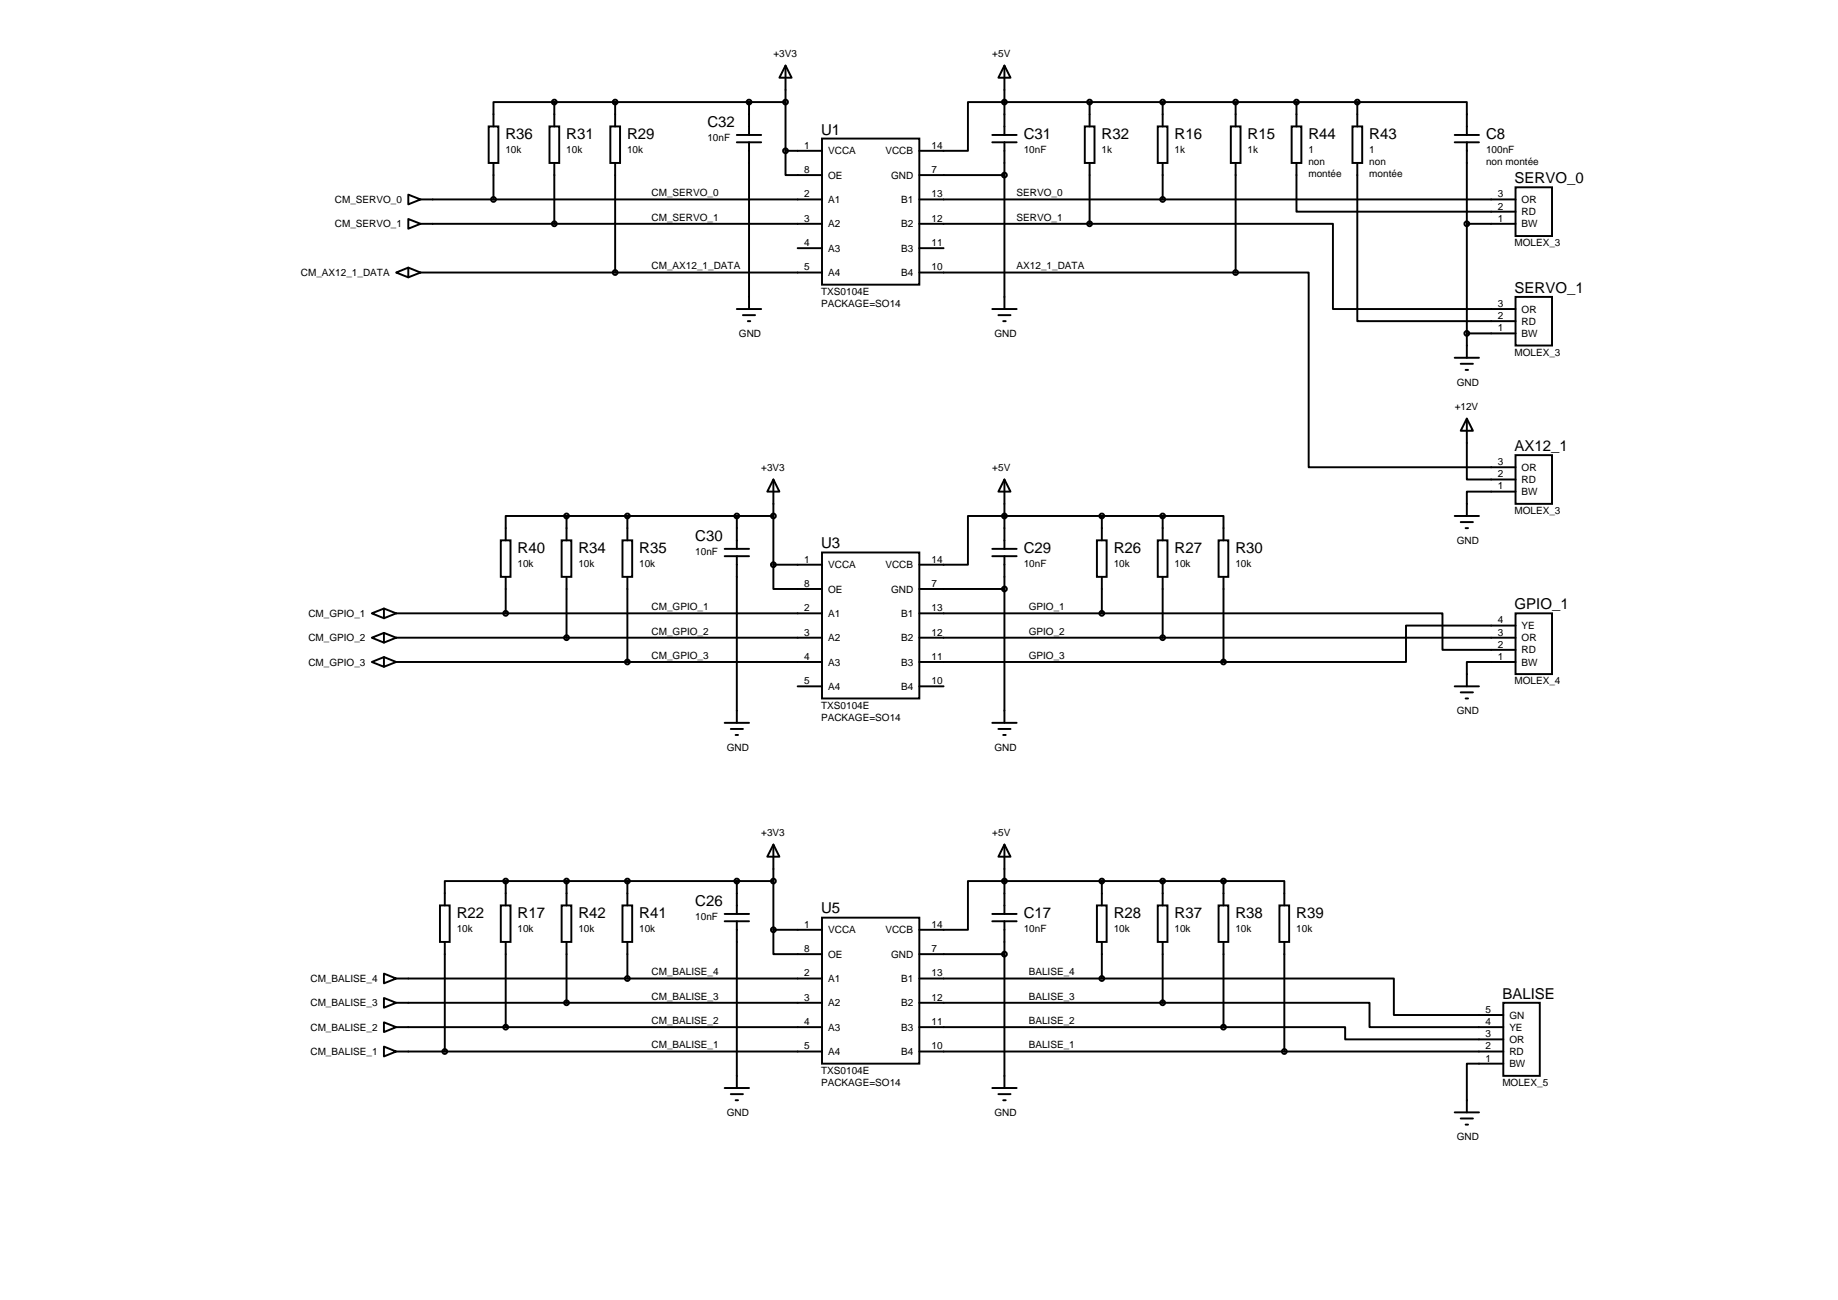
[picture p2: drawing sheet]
<svg xmlns="http://www.w3.org/2000/svg" width="420mm" height="297mm" viewBox="0 0 420 297" stroke-linecap="round" stroke-linejoin="round" font-family="sans-serif">
<g fill="none" stroke="#000" stroke-width=".44">
<path d="M179.6 15v19.5M179.6 15l1.4 2.8h-2.8zM229.6 15l1.4 2.8h-2.8zM229.6 15v15.8M111.7 28.9h2.2v8.3h-2.2zM112.8 37.2v8.4M125.6 28.9h2.2v8.3h-2.2zM126.7 23.3h-13.9v5.6M126.7 23.3h52.9M126.7 23.3v5.6M126.7 37.2v13.9M139.5 28.9h2.2v8.3h-2.2z"/>
<path d="M140.6 23.3v5.6M140.6 37.2v25.1M168.4 32.5h5.6M168.4 30.8h5.6M171.2 23.3v7.5M171.2 32.5v38.1M179.6 34.5v5.5h8.3M187.9 34.5h-8.3M187.9 31.7h22.3v33.3h-22.3zM226.8 32.5h5.6M226.8 30.8h5.6M229.6 32.5v38.1"/>
<path d="M248 28.9h2.2v8.3h-2.2zM249.1 37.2v13.9M249.1 23.3h-27.8v11.2h-11.1M264.7 28.9h2.2v8.3h-2.2zM265.8 23.3h-16.7v5.6M265.8 37.2v8.4M281.4 28.9h2.2v8.3h-2.2zM282.5 23.3h-16.7v5.6M282.5 37.2v25.1M295.3 28.9h2.2v8.3h-2.2zM296.4 23.3v5.6M296.4 23.3h13.9"/>
<path d="M296.4 23.3h-13.9v5.6M296.4 37.2v11.2h50M309.2 28.9h2.2v8.3h-2.2zM310.3 23.3v5.6M310.3 23.3h25v7.5M310.3 37.2v36.2h36.1M332.5 32.5h5.6M332.5 30.8h5.6M335.3 32.5v49.2M93.3 44.5l2.8 1.1-2.8 1.1zM93.3 50l2.8 1.1-2.8 1.2zM96.1 51.1h91.8"/>
<path d="M96.1 45.6h91.8M182.3 56.7h5.6M210.2 40h19.4M210.2 51.1h38.9M210.2 45.6h136.2M210.2 56.7h5.5M249.1 51.1h55.6v19.5h41.7M335.3 51.1h11.1M346.4 42.8h8.4v11.1h-8.4zM90.6 62.3l2.7-1.1v2.2zM93.3 61.2l2.8 1.1M96.1 62.3h91.8"/>
<path d="M96.1 62.3l-2.8 1.1M168.4 70.6h5.6M169.8 72h2.8M171 73.4h.5M210.2 62.3h72.3M226.8 70.6h5.6M228.2 72h2.8M229.3 73.4h.6M282.5 62.3h16.7v44.5h47.2M335.3 76.2h11.1M346.4 67.8h8.4v11.2h-8.4zM332.5 81.7h5.6"/>
<path d="M333.9 83.1h2.8M335 84.5h.6M335.3 95.7l1.4 2.7h-2.8zM335.3 95.7v13.9h11.1M129.5 117.9h-13.9v5.6M143.4 117.9v5.6M143.4 117.9h33.4M143.4 117.9h-13.9v5.6M168.4 117.9v7.5M176.8 109.6v19.4M176.8 109.6l1.4 2.7h-2.8zM229.6 109.6l1.4 2.7h-2.8z"/>
<path d="M229.6 109.6v15.8M251.9 117.9v5.6M265.8 117.9h13.9v5.6M265.8 117.9h-44.5v11.1h-11.1M265.8 117.9v5.6M332.5 117.9h5.6M333.9 119.3h2.8M346.4 104h8.4v11.1h-8.4zM346.4 112.3h-11.1v5.6M87.8 139l2.8 1.1M114.5 123.5h2.2v8.3h-2.2zM115.6 131.8v8.3"/>
<path d="M128.4 123.5h2.2v8.3h-2.2zM129.5 131.8v13.9M142.3 123.5h2.2v8.3h-2.2zM143.4 131.8v19.5M165.7 127.1h5.5M165.7 125.4h5.5M168.4 127.1v38.1M176.8 129v5.6h11.1M176.8 129h11.1M187.9 126.2h22.3v33.4h-22.3zM226.8 127.1h5.6M226.8 125.4h5.6"/>
<path d="M229.6 134.6h-19.4M229.6 127.1v38.1M250.8 123.5h2.2v8.3h-2.2zM251.9 131.8v8.3M264.7 123.5h2.2v8.3h-2.2zM265.8 131.8v13.9M278.6 123.5h2.2v8.3h-2.2zM279.7 131.8v19.5M335 120.7h.6M85 151.3l2.8-1.2v2.3zM85 145.7l2.8-1.1v2.2zM85 140.1l2.8-1.1v2.3z"/>
<path d="M87.8 150.1l2.8 1.2M87.8 144.6l2.8 1.1M90.6 151.3h97.3M90.6 151.3l-2.8 1.1M90.6 145.7l-2.8 1.1M90.6 140.1l-2.8 1.2M90.6 145.7h97.3M90.6 140.1h97.3M182.3 156.8h5.6M210.2 151.3h69.5M210.2 145.7h136.2M210.2 140.1h41.7"/>
<path d="M210.2 156.8h5.5M251.9 140.1h77.8v8.4h16.7M332.5 156.8h5.6M333.9 158.2h2.8M335 159.6h.6M346.4 140.1h8.4v13.9h-8.4zM346.4 151.3h-11.1v5.5M346.4 142.9h-25v8.4h-41.7M165.7 165.2h5.5M167.1 166.6h2.7M168.2 167.9h.5M226.8 165.2h5.6"/>
<path d="M228.2 166.6h2.8M229.3 167.9h.6M176.8 193v19.4M176.8 193l1.4 2.7h-2.8zM229.6 193l1.4 2.7h-2.8zM229.6 193v15.8M100.6 206.9h2.2v8.3h-2.2zM101.7 215.2v25.1M114.5 206.9h2.2v8.3h-2.2zM115.6 215.2v19.5M115.6 201.3h-13.9v5.6M115.6 201.3v5.6"/>
<path d="M115.6 201.3h61.2M128.4 206.9h2.2v8.3h-2.2zM129.5 215.2v13.9M129.5 201.3v5.6M142.3 206.9h2.2v8.3h-2.2zM143.4 201.3v5.6M143.4 215.2v8.4M165.7 210.5h5.5M165.7 208.8h5.5M168.4 210.5v38.1M168.4 201.3v7.5M176.8 212.4v5.6h11.1"/>
<path d="M176.8 212.4h11.1M187.9 209.7h22.3v33.3h-22.3zM210.2 218h19.4M226.8 210.5h5.6M226.8 208.8h5.6M229.6 210.5v38.1M250.8 206.9h2.2v8.3h-2.2zM251.9 201.3v5.6M251.9 215.2v8.4M264.7 206.9h2.2v8.3h-2.2zM265.8 201.3v5.6M265.8 215.2v13.9"/>
<path d="M278.6 206.9h2.2v8.3h-2.2zM279.7 215.2v19.5M279.7 201.3h13.9v5.6M279.7 201.3v5.6M279.7 201.3h-58.4v11.1h-11.1M292.5 206.9h2.2v8.3h-2.2zM293.6 215.2v25.1M87.8 222.5l2.8 1.1-2.8 1.1zM87.8 228l2.8 1.1-2.8 1.2zM87.8 233.6l2.8 1.1-2.8 1.1zM87.8 239.1l2.8 1.2-2.8 1.1zM90.6 229.1h97.3"/>
<path d="M90.6 223.6h97.3M90.6 234.7h97.3M210.2 229.1h55.6M210.2 223.6h41.7M210.2 234.7h69.5M251.9 223.6h66.7v8.3h25.1M265.8 229.1h47.3v5.6h30.6M279.7 234.7h27.8v2.8h36.2M343.7 229.1h8.3v16.7h-8.3zM90.6 240.3h97.3M165.7 248.6h5.5M167.1 250h2.7"/>
<path d="M168.2 251.4h.5M210.2 240.3h133.5M226.8 248.6h5.6M228.2 250h2.8M229.3 251.4h.6M332.5 254.2h5.6M333.9 255.6h2.8M335 257h.6M343.7 243h-8.4v11.2"/>
<circle cx="126.7" cy="23.3" r=".55"/>
<circle cx="140.6" cy="23.3" r=".55"/>
<circle cx="171.2" cy="23.3" r=".55"/>
<circle cx="179.6" cy="23.3" r=".55"/>
<circle cx="179.6" cy="34.5" r=".55"/>
<circle cx="229.6" cy="23.3" r=".55"/>
<circle cx="249.1" cy="23.3" r=".55"/>
<circle cx="265.8" cy="23.3" r=".55"/>
<circle cx="282.5" cy="23.3" r=".55"/>
<circle cx="296.4" cy="23.3" r=".55"/>
<circle cx="310.3" cy="23.3" r=".55"/>
<circle cx="112.8" cy="45.6" r=".55"/>
<circle cx="126.7" cy="51.1" r=".55"/>
<circle cx="229.6" cy="40" r=".55"/>
<circle cx="249.1" cy="51.1" r=".55"/>
<circle cx="265.8" cy="45.6" r=".55"/>
<circle cx="335.3" cy="51.1" r=".55"/>
<circle cx="140.6" cy="62.3" r=".55"/>
<circle cx="282.5" cy="62.3" r=".55"/>
<circle cx="335.3" cy="76.2" r=".55"/>
<circle cx="129.5" cy="117.9" r=".55"/>
<circle cx="143.4" cy="117.9" r=".55"/>
<circle cx="168.4" cy="117.9" r=".55"/>
<circle cx="176.8" cy="117.9" r=".55"/>
<circle cx="229.6" cy="117.9" r=".55"/>
<circle cx="251.9" cy="117.9" r=".55"/>
<circle cx="265.8" cy="117.9" r=".55"/>
<circle cx="176.8" cy="129" r=".55"/>
<circle cx="229.6" cy="134.6" r=".55"/>
<circle cx="115.6" cy="140.1" r=".55"/>
<circle cx="129.5" cy="145.7" r=".55"/>
<circle cx="143.4" cy="151.3" r=".55"/>
<circle cx="251.9" cy="140.1" r=".55"/>
<circle cx="265.8" cy="145.7" r=".55"/>
<circle cx="279.7" cy="151.3" r=".55"/>
<circle cx="115.6" cy="201.3" r=".55"/>
<circle cx="129.5" cy="201.3" r=".55"/>
<circle cx="143.4" cy="201.3" r=".55"/>
<circle cx="168.4" cy="201.3" r=".55"/>
<circle cx="176.8" cy="201.3" r=".55"/>
<circle cx="176.8" cy="212.4" r=".55"/>
<circle cx="229.6" cy="218" r=".55"/>
<circle cx="229.6" cy="201.3" r=".55"/>
<circle cx="251.9" cy="201.3" r=".55"/>
<circle cx="265.8" cy="201.3" r=".55"/>
<circle cx="279.7" cy="201.3" r=".55"/>
<circle cx="115.6" cy="234.7" r=".55"/>
<circle cx="129.5" cy="229.1" r=".55"/>
<circle cx="143.4" cy="223.6" r=".55"/>
<circle cx="251.9" cy="223.6" r=".55"/>
<circle cx="265.8" cy="229.1" r=".55"/>
<circle cx="279.7" cy="234.7" r=".55"/>
<circle cx="101.7" cy="240.3" r=".55"/>
<circle cx="293.6" cy="240.3" r=".55"/>
</g>
<g font-size="3.4">
<text x="161.7" y="29">C32</text>
<text x="115.5" y="31.8">R36</text>
<text x="129.4" y="31.8">R31</text>
<text x="143.4" y="31.8">R29</text>
<text x="187.7" y="30.7">U1</text>
<text x="234" y="31.8">C31</text>
<text x="251.8" y="31.8">R32</text>
<text x="268.5" y="31.8">R16</text>
<text x="285.2" y="31.8">R15</text>
<text x="299.1" y="31.8">R44</text>
<text x="313" y="31.8">R43</text>
<text x="339.7" y="31.8">C8</text>
<text x="346.2" y="41.8">SERVO_0</text>
<text x="346.2" y="66.9">SERVO_1</text>
<text x="346.2" y="103">AX12_1</text>
<text x="158.9" y="123.6">C30</text>
<text x="187.7" y="125.3">U3</text>
<text x="118.3" y="126.3">R40</text>
<text x="132.2" y="126.3">R34</text>
<text x="146.1" y="126.3">R35</text>
<text x="234" y="126.3">C29</text>
<text x="254.6" y="126.3">R26</text>
<text x="268.5" y="126.3">R27</text>
<text x="282.4" y="126.3">R30</text>
<text x="346.2" y="139.2">GPIO_1</text>
<text x="104.4" y="209.8">R22</text>
<text x="118.3" y="209.8">R17</text>
<text x="132.2" y="209.8">R42</text>
<text x="146.1" y="209.8">R41</text>
<text x="158.9" y="207">C26</text>
<text x="187.7" y="208.7">U5</text>
<text x="234" y="209.8">C17</text>
<text x="254.6" y="209.8">R28</text>
<text x="268.5" y="209.8">R37</text>
<text x="282.4" y="209.8">R38</text>
<text x="296.3" y="209.8">R39</text>
<text x="343.4" y="228.2">BALISE</text>
</g>
<g font-size="2.3">
<text x="176.8" y="13">+3V3</text>
<text x="226.8" y="13">+5V</text>
<text x="115.5" y="34.9">10k</text>
<text x="129.4" y="34.9">10k</text>
<text x="143.4" y="34.9">10k</text>
<text x="161.7" y="32.1">10nF</text>
<text x="183.9" y="34">1</text>
<text x="189.3" y="35.3">VCCA</text>
<text x="202.4" y="35.3">VCCB</text>
<text x="212.9" y="34">14</text>
<text x="234" y="34.9">10nF</text>
<text x="251.8" y="34.9">1k</text>
<text x="268.5" y="34.9">1k</text>
<text x="285.2" y="34.9">1k</text>
<text x="299.1" y="34.9">1</text>
<text x="313" y="34.9">1</text>
<text x="339.7" y="34.9">100nF</text>
<text x="183.9" y="39.5">8</text>
<text x="189.3" y="40.8">OE</text>
<text x="203.7" y="40.8">GND</text>
<text x="212.9" y="39.5">7</text>
<text x="299.1" y="37.7">non</text>
<text x="299.1" y="40.5">montée</text>
<text x="313" y="37.7">non</text>
<text x="313" y="40.5">montée</text>
<text x="339.7" y="37.7">non montée</text>
<text x="76.6" y="46.4">CM_SERVO_0</text>
<text x="149" y="44.9">CM_SERVO_0</text>
<text x="183.9" y="45.1">2</text>
<text x="189.3" y="46.4">A1</text>
<text x="206" y="46.4">B1</text>
<text x="212.9" y="45.1">13</text>
<text x="232.4" y="44.9">SERVO_0</text>
<text x="342.4" y="45.1">3</text>
<text x="342.4" y="47.9">2</text>
<text x="347.8" y="46.4">OR</text>
<text x="76.6" y="51.9">CM_SERVO_1</text>
<text x="149" y="50.4">CM_SERVO_1</text>
<text x="183.9" y="50.7">3</text>
<text x="189.3" y="51.9">A2</text>
<text x="206" y="51.9">B2</text>
<text x="212.9" y="50.7">12</text>
<text x="232.4" y="50.4">SERVO_1</text>
<text x="342.4" y="50.7">1</text>
<text x="347.8" y="51.9">BW</text>
<text x="347.8" y="49.2">RD</text>
<text x="183.9" y="56.2">4</text>
<text x="189.3" y="57.5">A3</text>
<text x="206" y="57.5">B3</text>
<text x="212.9" y="56.2">11</text>
<text x="346.2" y="56.2">MOLEX_3</text>
<text x="68.8" y="63.1">CM_AX12_1_DATA</text>
<text x="149" y="61.6">CM_AX12_1_DATA</text>
<text x="183.9" y="61.8">5</text>
<text x="189.3" y="63.1">A4</text>
<text x="206" y="63.1">B4</text>
<text x="212.9" y="61.8">10</text>
<text x="232.4" y="61.6">AX12_1_DATA</text>
<text x="187.7" y="67.4">TXS0104E</text>
<text x="187.7" y="70.1">PACKAGE=SO14</text>
<text x="342.4" y="70.1">3</text>
<text x="347.8" y="71.4">OR</text>
<text x="168.9" y="77">GND</text>
<text x="227.3" y="77">GND</text>
<text x="342.4" y="75.7">1</text>
<text x="342.4" y="72.9">2</text>
<text x="347.8" y="77">BW</text>
<text x="347.8" y="74.2">RD</text>
<text x="346.2" y="81.3">MOLEX_3</text>
<text x="333" y="88.1">GND</text>
<text x="332.5" y="93.7">+12V</text>
<text x="174" y="107.6">+3V3</text>
<text x="226.8" y="107.6">+5V</text>
<text x="342.4" y="106.3">3</text>
<text x="347.8" y="107.6">OR</text>
<text x="342.4" y="111.8">1</text>
<text x="342.4" y="109.1">2</text>
<text x="347.8" y="113.1">BW</text>
<text x="347.8" y="110.4">RD</text>
<text x="346.2" y="117.4">MOLEX_3</text>
<text x="333" y="124.3">GND</text>
<text x="118.3" y="129.5">10k</text>
<text x="132.2" y="129.5">10k</text>
<text x="146.1" y="129.5">10k</text>
<text x="158.9" y="126.7">10nF</text>
<text x="183.9" y="128.5">1</text>
<text x="189.3" y="129.8">VCCA</text>
<text x="202.4" y="129.8">VCCB</text>
<text x="212.9" y="128.5">14</text>
<text x="234" y="129.5">10nF</text>
<text x="254.6" y="129.5">10k</text>
<text x="268.5" y="129.5">10k</text>
<text x="282.4" y="129.5">10k</text>
<text x="183.9" y="134.1">8</text>
<text x="189.3" y="135.4">OE</text>
<text x="203.7" y="135.4">GND</text>
<text x="212.9" y="134.1">7</text>
<text x="70.5" y="140.9">CM_GPIO_1</text>
<text x="149" y="139.4">CM_GPIO_1</text>
<text x="183.9" y="139.7">2</text>
<text x="189.3" y="140.9">A1</text>
<text x="206" y="140.9">B1</text>
<text x="212.9" y="139.7">13</text>
<text x="235.2" y="139.4">GPIO_1</text>
<text x="342.4" y="142.5">4</text>
<text x="347.8" y="143.7">YE</text>
<text x="70.5" y="146.5">CM_GPIO_2</text>
<text x="149" y="145">CM_GPIO_2</text>
<text x="183.9" y="145.2">3</text>
<text x="189.3" y="146.5">A2</text>
<text x="206" y="146.5">B2</text>
<text x="212.9" y="145.2">12</text>
<text x="235.2" y="145">GPIO_2</text>
<text x="342.4" y="145.2">3</text>
<text x="342.4" y="148">2</text>
<text x="347.8" y="146.5">OR</text>
<text x="347.8" y="149.3">RD</text>
<text x="70.5" y="152.1">CM_GPIO_3</text>
<text x="149" y="150.5">CM_GPIO_3</text>
<text x="183.9" y="150.8">4</text>
<text x="189.3" y="152.1">A3</text>
<text x="206" y="152.1">B3</text>
<text x="212.9" y="150.8">11</text>
<text x="235.2" y="150.5">GPIO_3</text>
<text x="342.4" y="150.8">1</text>
<text x="347.8" y="152.1">BW</text>
<text x="183.9" y="156.3">5</text>
<text x="187.7" y="161.9">TXS0104E</text>
<text x="189.3" y="157.6">A4</text>
<text x="206" y="157.6">B4</text>
<text x="212.9" y="156.3">10</text>
<text x="346.2" y="156.3">MOLEX_4</text>
<text x="187.7" y="164.7">PACKAGE=SO14</text>
<text x="333" y="163.2">GND</text>
<text x="166.1" y="171.5">GND</text>
<text x="227.3" y="171.5">GND</text>
<text x="174" y="191">+3V3</text>
<text x="226.8" y="191">+5V</text>
<text x="104.4" y="212.9">10k</text>
<text x="118.3" y="212.9">10k</text>
<text x="132.2" y="212.9">10k</text>
<text x="146.1" y="212.9">10k</text>
<text x="158.9" y="210.1">10nF</text>
<text x="183.9" y="212">1</text>
<text x="189.3" y="213.3">VCCA</text>
<text x="202.4" y="213.3">VCCB</text>
<text x="212.9" y="212">14</text>
<text x="234" y="212.9">10nF</text>
<text x="254.6" y="212.9">10k</text>
<text x="268.5" y="212.9">10k</text>
<text x="282.4" y="212.9">10k</text>
<text x="296.3" y="212.9">10k</text>
<text x="183.9" y="217.5">8</text>
<text x="189.3" y="218.8">OE</text>
<text x="203.7" y="218.8">GND</text>
<text x="212.9" y="217.5">7</text>
<text x="71" y="224.4">CM_BALISE_4</text>
<text x="149" y="222.9">CM_BALISE_4</text>
<text x="183.9" y="223.1">2</text>
<text x="189.3" y="224.4">A1</text>
<text x="206" y="224.4">B1</text>
<text x="212.9" y="223.1">13</text>
<text x="235.2" y="222.9">BALISE_4</text>
<text x="71" y="229.9">CM_BALISE_3</text>
<text x="149" y="228.4">CM_BALISE_3</text>
<text x="149" y="234">CM_BALISE_2</text>
<text x="183.9" y="228.6">3</text>
<text x="189.3" y="229.9">A2</text>
<text x="206" y="229.9">B2</text>
<text x="212.9" y="228.6">12</text>
<text x="235.2" y="228.4">BALISE_3</text>
<text x="235.2" y="234">BALISE_2</text>
<text x="339.6" y="231.4">5</text>
<text x="345" y="232.7">GN</text>
<text x="71" y="235.5">CM_BALISE_2</text>
<text x="149" y="239.6">CM_BALISE_1</text>
<text x="183.9" y="234.2">4</text>
<text x="183.9" y="239.8">5</text>
<text x="189.3" y="235.5">A3</text>
<text x="206" y="235.5">B3</text>
<text x="212.9" y="234.2">11</text>
<text x="212.9" y="239.8">10</text>
<text x="235.2" y="239.6">BALISE_1</text>
<text x="339.6" y="237">3</text>
<text x="339.6" y="234.2">4</text>
<text x="339.6" y="239.8">2</text>
<text x="345" y="238.3">OR</text>
<text x="345" y="235.5">YE</text>
<text x="71" y="241.1">CM_BALISE_1</text>
<text x="187.7" y="245.3">TXS0104E</text>
<text x="189.3" y="241.1">A4</text>
<text x="206" y="241.1">B4</text>
<text x="339.6" y="242.5">1</text>
<text x="345" y="243.8">BW</text>
<text x="345" y="241.1">RD</text>
<text x="187.7" y="248.1">PACKAGE=SO14</text>
<text x="343.4" y="248.1">MOLEX_5</text>
<text x="166.1" y="255">GND</text>
<text x="227.3" y="255">GND</text>
<text x="333" y="260.5">GND</text>
</g>
</svg>
